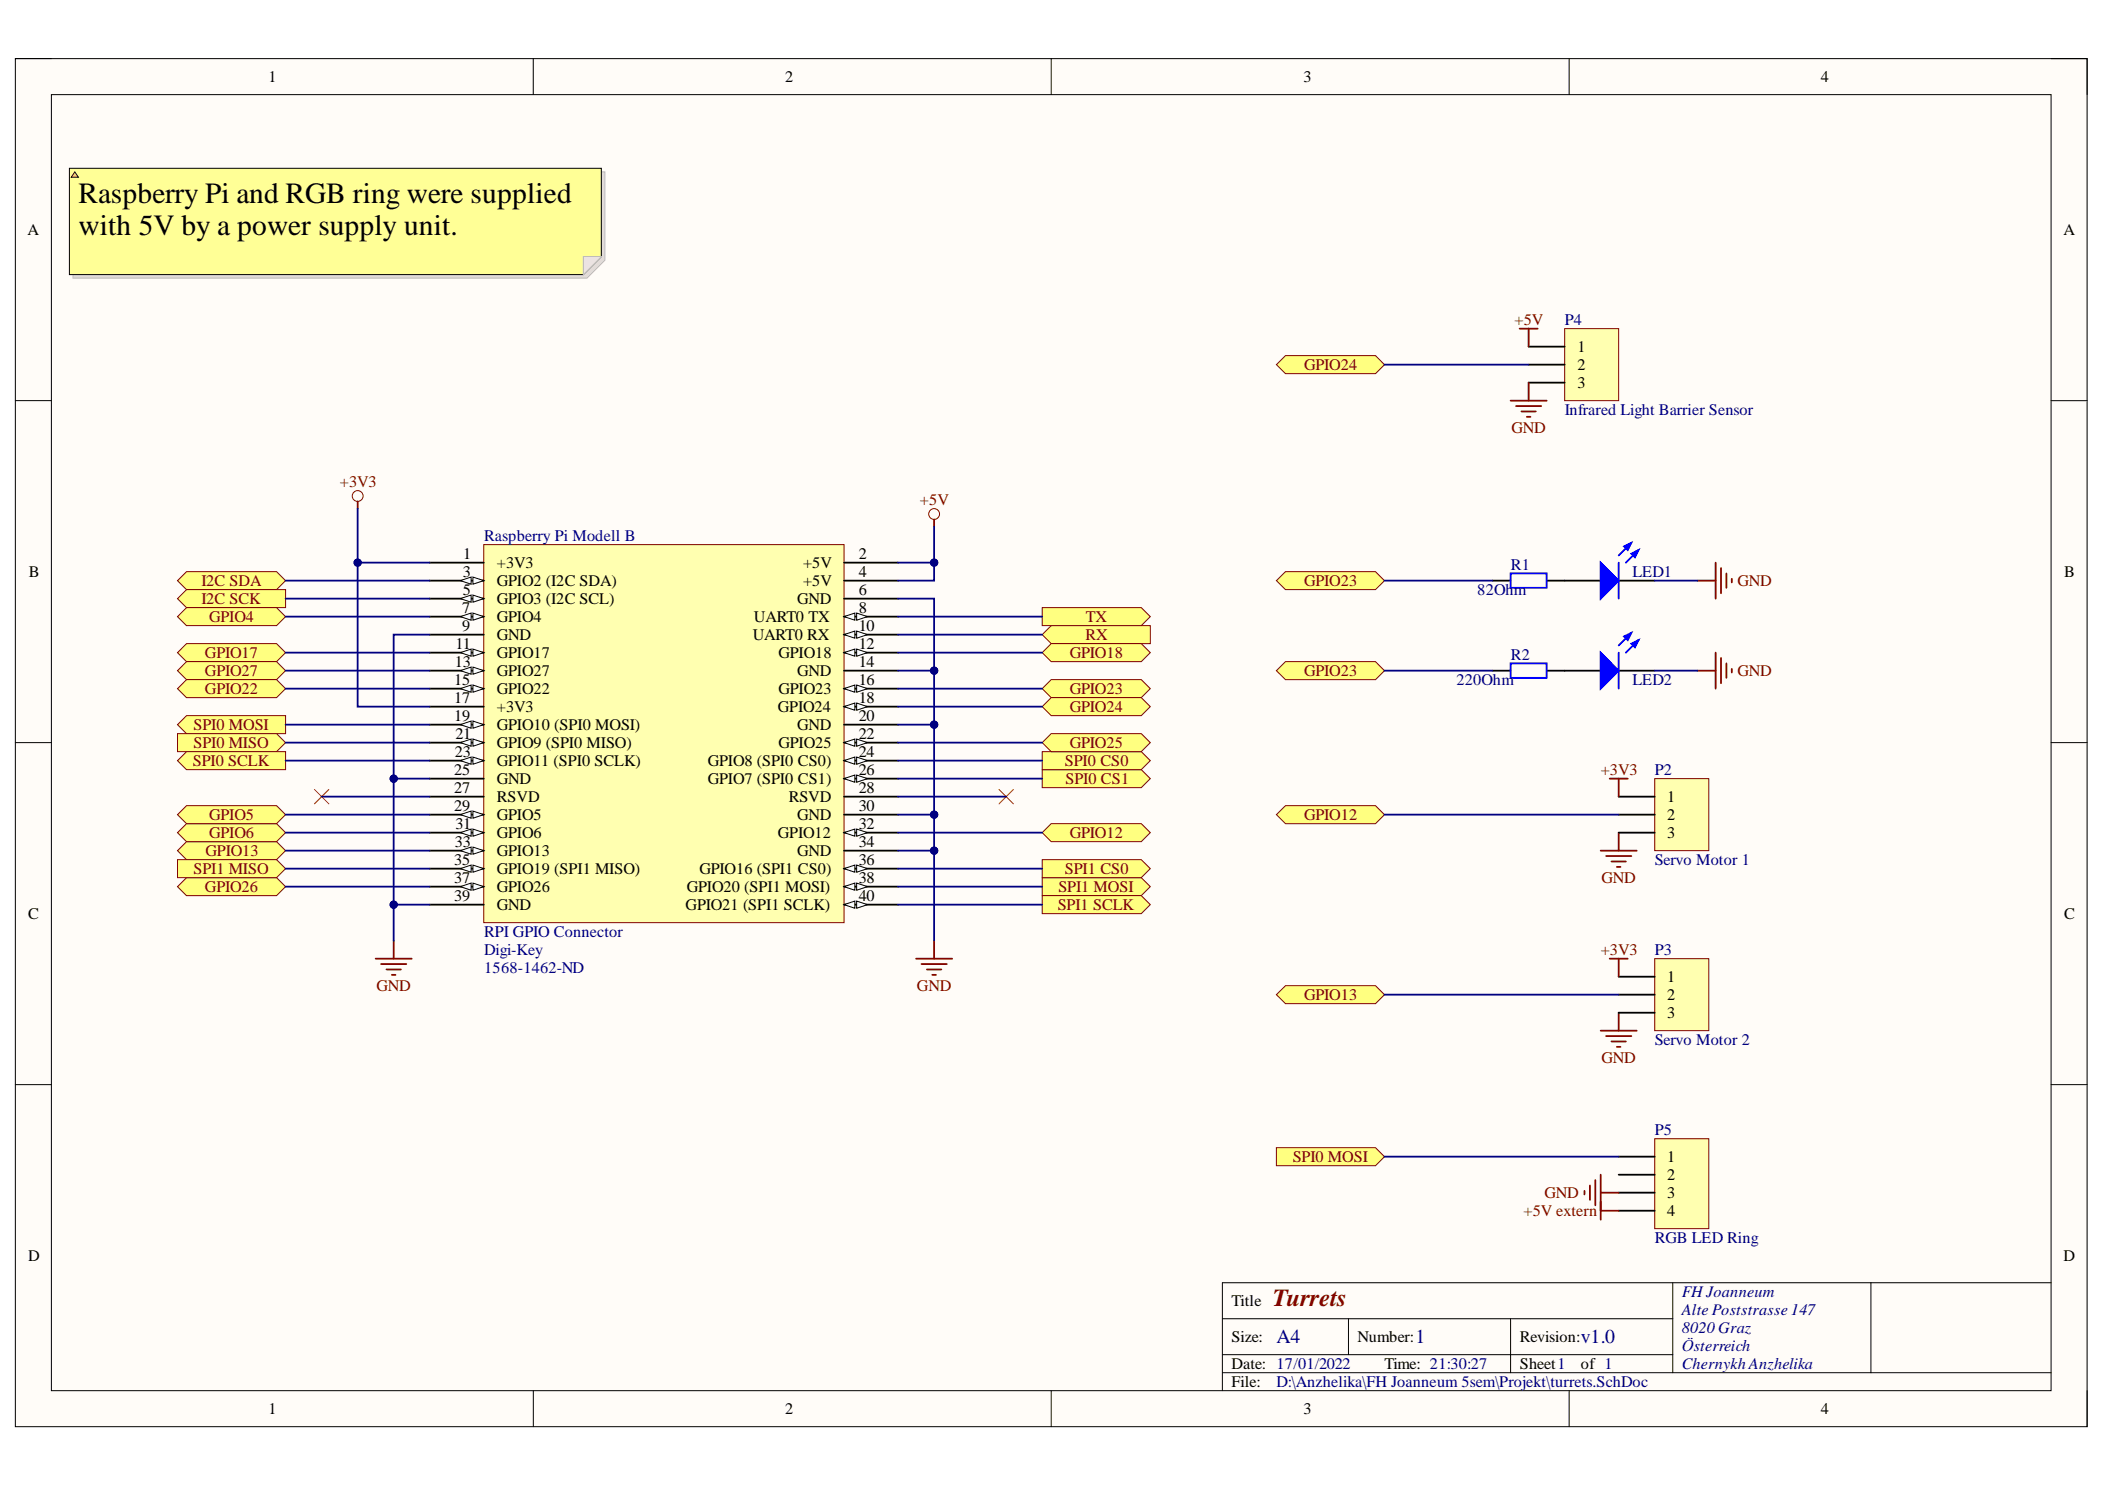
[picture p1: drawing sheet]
<svg xmlns="http://www.w3.org/2000/svg" width="297mm" height="210mm" viewBox="0 0 297 210" stroke-linecap="round" stroke-linejoin="round" font-family="sans-serif">
<path d="M2.2 8.3h292.3v193h-292.3z" fill-rule="evenodd" fill="#fffcf8"/>
<path d="M2.2 8.3h292.3v193h-292.3z" fill="none" stroke="#000" stroke-width=".14"/>
<path d="M7.3 13.3h282.1v182.9h-282.1z" fill-rule="evenodd" fill="#fffcf8"/>
<g fill="none" stroke="#000" stroke-width=".14">
<path d="M2.2 8.3h5.1M7.3 13.3h282.1v182.9h-282.1zM75.3 8.3v5M148.3 8.3v5M221.4 8.3v5M289.4 8.3h5.1v5M2.2 56.5h5.1M289.4 56.5h5.1M2.2 104.8h5.1M289.4 104.8h5.1M2.2 153h5.1M289.4 153h5.1"/>
<path d="M75.3 196.2v5.1M148.3 196.2v5.1M172.5 186h63.5M172.5 193.6h116.9M172.5 191.1h63.5M190.3 186v5.1M213.2 186v7.6M221.4 196.2v5.1M236 180.9v12.7M264 180.9v12.7M289.4 180.9h-116.9v15.3M294.5 196.2v5.1"/>
</g>
<path d="M220.8 81.9h5.1M228.4 81.9h5.1" fill="none" stroke="#000" stroke-width=".25"/>
<path d="M225.9 79.4l2.5 2.5-2.5 2.6z" fill="#00f"/>
<path d="M225.9 79.4l2.5 2.5-2.5 2.6zM230.2 76.6l-1.8 1.8M231.2 77.6l-1.8 1.8" fill="none" stroke="#00f" stroke-width=".25"/>
<path d="M230.2 78.1l1-.5-.5 1z" fill="#00f"/>
<path d="M230.2 78.1l1-.5-.5 1z" fill="none" stroke="#00f" stroke-width=".25"/>
<path d="M229.2 77.1l1-.5-.5 1z" fill="#00f"/>
<path d="M228.4 79.4v5.1M229.2 77.1l1-.5-.5 1z" fill="none" stroke="#00f" stroke-width=".25"/>
<path d="M220.8 94.6h5.1M228.4 94.6h5.1" fill="none" stroke="#000" stroke-width=".25"/>
<path d="M225.9 92.1l2.5 2.5-2.5 2.5z" fill="#00f"/>
<path d="M225.9 92.1l2.5 2.5-2.5 2.5zM230.2 89.3l-1.8 1.8M231.2 90.3l-1.8 1.8" fill="none" stroke="#00f" stroke-width=".25"/>
<path d="M230.2 90.8l1-.5-.5 1z" fill="#00f"/>
<path d="M230.2 90.8l1-.5-.5 1z" fill="none" stroke="#00f" stroke-width=".25"/>
<path d="M229.2 89.8l1-.5-.5 1z" fill="#00f"/>
<path d="M213.2 93.6h5v2h-5zM213.2 80.9h5v2h-5zM228.4 92.1v5M229.2 89.8l1-.5-.5 1z" fill="none" stroke="#00f" stroke-width=".25"/>
<path d="M210.6 94.6h2.6M210.6 81.9h2.6M218.2 94.6h2.6M218.2 81.9h2.6" fill="none" stroke="#000" stroke-width=".25"/>
<path d="M220.8 46.4h7.6v10.1h-7.6z" fill-rule="evenodd" fill="#ffffb0"/>
<path d="M220.8 46.4h7.6v10.1h-7.6z" fill="none" stroke="#800000" stroke-width=".14"/>
<path d="M215.7 48.9h5.1M215.7 51.4h5.1M215.7 54h5.1" fill="none" stroke="#000" stroke-width=".25"/>
<g fill="none" stroke="#800000" stroke-width=".25">
<path d="M213.2 56.5h5M213.9 57.3h3.6M214.4 46.4h2.6M214.7 58h2M215.5 58.8h.5M215.7 46.4v2.5M215.7 54v2.5M242.1 79.4v5.1M239.5 94.6h2.6M239.5 81.9h2.6M242.1 92.1v5M242.9 80.1v3.6"/>
<path d="M242.9 92.8v3.6M243.6 80.9v2M243.6 93.6v2M244.4 81.7v.5M244.4 94.4v.5M225.9 120h5.1M228.4 117.5v2.5M226.6 120.8h3.6M227.4 121.5h2M228.2 122.3h.5M225.9 145.4h5.1M226.6 146.2h3.6"/>
<path d="M227.4 146.9h2M228.2 147.7h.5M228.4 142.9v2.5"/>
</g>
<path d="M233.5 81.9h6" fill="none" stroke="#000080" stroke-width=".25"/>
<path d="M233.5 109.8h7.6v10.2h-7.6z" fill-rule="evenodd" fill="#ffffb0"/>
<path d="M233.5 109.8h7.6v10.2h-7.6z" fill="none" stroke="#800000" stroke-width=".14"/>
<path d="M228.4 112.4h5.1M228.4 114.9h5.1M228.4 117.5h5.1" fill="none" stroke="#000" stroke-width=".25"/>
<path d="M233.5 135.2h7.6v10.2h-7.6z" fill-rule="evenodd" fill="#ffffb0"/>
<path d="M233.5 135.2h7.6v10.2h-7.6z" fill="none" stroke="#800000" stroke-width=".14"/>
<path d="M228.4 137.8h5.1M228.4 140.3h5.1M228.4 142.9h5.1" fill="none" stroke="#000" stroke-width=".25"/>
<path d="M227.1 109.8h2.6M228.4 109.8v2.6M227.1 135.2h2.6M228.4 135.2v2.6" fill="none" stroke="#800000" stroke-width=".25"/>
<path d="M233.5 94.6h6" fill="none" stroke="#000080" stroke-width=".25"/>
<path d="M233.5 160.6h7.6v12.7h-7.6z" fill-rule="evenodd" fill="#ffffb0"/>
<path d="M233.5 160.6h7.6v12.7h-7.6z" fill="none" stroke="#800000" stroke-width=".14"/>
<path d="M228.4 163.2h5.1M228.4 165.7h5.1M228.4 168.2h5.1M228.4 170.8h5.1" fill="none" stroke="#000" stroke-width=".25"/>
<path d="M223.6 168v.5M224.4 167.2v2.1M225.1 166.5v3.5M225.9 165.7v6.4M225.9 168.2h2.5M225.9 170.8h2.5" fill="none" stroke="#800000" stroke-width=".25"/>
<path d="M68.3 76.8h50.8v53.4h-50.8z" fill-rule="evenodd" fill="#ffffb0"/>
<path d="M68.3 76.8h50.8v53.4h-50.8z" fill="none" stroke="#800000" stroke-width=".14"/>
<path d="M119.1 79.4h7.6M60.6 81.9h7.7" fill="none" stroke="#000" stroke-width=".25"/>
<path d="M66.7 81.4l1.6 .5-1.6 .5z" fill="#f8fcff"/>
<path d="M66.7 81.4l1.6 .5-1.6 .5z" fill="none" stroke="#000" stroke-width=".14"/>
<path d="M65 81.9l1.5-.5v1z" fill="#f8fcff"/>
<path d="M65 81.9l1.5-.5v1z" fill="none" stroke="#000" stroke-width=".14"/>
<path d="M60.6 84.4h7.7M119.1 81.9h7.6" fill="none" stroke="#000" stroke-width=".25"/>
<path d="M66.7 83.9l1.6 .5-1.6 .6z" fill="#f8fcff"/>
<path d="M66.7 83.9l1.6 .5-1.6 .6z" fill="none" stroke="#000" stroke-width=".14"/>
<path d="M65 84.4l1.5-.5v1.1z" fill="#f8fcff"/>
<path d="M65 84.4l1.5-.5v1.1z" fill="none" stroke="#000" stroke-width=".14"/>
<path d="M60.6 87h7.7M119.1 84.4h7.6" fill="none" stroke="#000" stroke-width=".25"/>
<path d="M66.7 86.5l1.6 .5-1.6 .5z" fill="#f8fcff"/>
<path d="M66.7 86.5l1.6 .5-1.6 .5z" fill="none" stroke="#000" stroke-width=".14"/>
<path d="M65 87l1.5-.5v1z" fill="#f8fcff"/>
<path d="M65 87l1.5-.5v1z" fill="none" stroke="#000" stroke-width=".14"/>
<path d="M119.1 87h7.6" fill="none" stroke="#000" stroke-width=".25"/>
<path d="M119.1 87l1.5-.5v1z" fill="#f8fcff"/>
<path d="M119.1 87l1.5-.5v1z" fill="none" stroke="#000" stroke-width=".14"/>
<path d="M120.9 86.5l1.5 .5-1.5 .5z" fill="#f8fcff"/>
<path d="M120.9 86.5l1.5 .5-1.5 .5z" fill="none" stroke="#000" stroke-width=".14"/>
<path d="M60.6 89.5h7.7M119.1 89.5h7.6" fill="none" stroke="#000" stroke-width=".25"/>
<path d="M119.1 89.5l1.5-.5v1z" fill="#f8fcff"/>
<path d="M119.1 89.5l1.5-.5v1z" fill="none" stroke="#000" stroke-width=".14"/>
<path d="M120.9 89l1.5 .5-1.5 .5z" fill="#f8fcff"/>
<path d="M120.9 89l1.5 .5-1.5 .5z" fill="none" stroke="#000" stroke-width=".14"/>
<path d="M60.6 92.1h7.7" fill="none" stroke="#000" stroke-width=".25"/>
<path d="M66.7 91.6l1.6 .5-1.6 .5z" fill="#f8fcff"/>
<path d="M66.7 91.6l1.6 .5-1.6 .5z" fill="none" stroke="#000" stroke-width=".14"/>
<path d="M65 92.1l1.5-.5v1z" fill="#f8fcff"/>
<path d="M65 92.1l1.5-.5v1z" fill="none" stroke="#000" stroke-width=".14"/>
<path d="M119.1 92.1h7.6" fill="none" stroke="#000" stroke-width=".25"/>
<path d="M119.1 92.1l1.5-.5v1z" fill="#f8fcff"/>
<path d="M119.1 92.1l1.5-.5v1z" fill="none" stroke="#000" stroke-width=".14"/>
<path d="M120.9 91.6l1.5 .5-1.5 .5z" fill="#f8fcff"/>
<path d="M120.9 91.6l1.5 .5-1.5 .5z" fill="none" stroke="#000" stroke-width=".14"/>
<path d="M60.6 94.6h7.7" fill="none" stroke="#000" stroke-width=".25"/>
<path d="M66.7 94.1l1.6 .5-1.6 .5z" fill="#f8fcff"/>
<path d="M66.7 94.1l1.6 .5-1.6 .5z" fill="none" stroke="#000" stroke-width=".14"/>
<path d="M65 94.6l1.5-.5v1z" fill="#f8fcff"/>
<path d="M65 94.6l1.5-.5v1z" fill="none" stroke="#000" stroke-width=".14"/>
<path d="M60.6 97.1h7.7M119.1 94.6h7.6" fill="none" stroke="#000" stroke-width=".25"/>
<path d="M66.7 96.6l1.6 .5-1.6 .6z" fill="#f8fcff"/>
<path d="M66.7 96.6l1.6 .5-1.6 .6z" fill="none" stroke="#000" stroke-width=".14"/>
<path d="M65 97.1l1.5-.5v1.1z" fill="#f8fcff"/>
<path d="M65 97.1l1.5-.5v1.1z" fill="none" stroke="#000" stroke-width=".14"/>
<path d="M119.1 97.1h7.6" fill="none" stroke="#000" stroke-width=".25"/>
<path d="M119.1 97.1l1.5-.5v1.1z" fill="#f8fcff"/>
<path d="M119.1 97.1l1.5-.5v1.1z" fill="none" stroke="#000" stroke-width=".14"/>
<path d="M120.9 96.6l1.5 .5-1.5 .6z" fill="#f8fcff"/>
<path d="M120.9 96.6l1.5 .5-1.5 .6z" fill="none" stroke="#000" stroke-width=".14"/>
<path d="M60.6 99.7h7.7M119.1 99.7h7.6" fill="none" stroke="#000" stroke-width=".25"/>
<path d="M119.1 99.7l1.5-.5v1z" fill="#f8fcff"/>
<path d="M119.1 99.7l1.5-.5v1z" fill="none" stroke="#000" stroke-width=".14"/>
<path d="M120.9 99.2l1.5 .5-1.5 .5z" fill="#f8fcff"/>
<path d="M120.9 99.2l1.5 .5-1.5 .5z" fill="none" stroke="#000" stroke-width=".14"/>
<path d="M60.6 102.2h7.7" fill="none" stroke="#000" stroke-width=".25"/>
<path d="M66.7 101.7l1.6 .5-1.6 .5z" fill="#f8fcff"/>
<path d="M66.7 101.7l1.6 .5-1.6 .5z" fill="none" stroke="#000" stroke-width=".14"/>
<path d="M65 102.2l1.5-.5v1z" fill="#f8fcff"/>
<path d="M65 102.2l1.5-.5v1z" fill="none" stroke="#000" stroke-width=".14"/>
<path d="M60.6 104.8h7.7M119.1 102.2h7.6" fill="none" stroke="#000" stroke-width=".25"/>
<path d="M66.7 104.3l1.6 .5-1.6 .5z" fill="#f8fcff"/>
<path d="M66.7 104.3l1.6 .5-1.6 .5z" fill="none" stroke="#000" stroke-width=".14"/>
<path d="M65 104.8l1.5-.5v1z" fill="#f8fcff"/>
<path d="M65 104.8l1.5-.5v1z" fill="none" stroke="#000" stroke-width=".14"/>
<path d="M119.1 104.8h7.6" fill="none" stroke="#000" stroke-width=".25"/>
<path d="M119.1 104.8l1.5-.5v1z" fill="#f8fcff"/>
<path d="M119.1 104.8l1.5-.5v1z" fill="none" stroke="#000" stroke-width=".14"/>
<path d="M120.9 104.3l1.5 .5-1.5 .5z" fill="#f8fcff"/>
<path d="M120.9 104.3l1.5 .5-1.5 .5z" fill="none" stroke="#000" stroke-width=".14"/>
<path d="M60.6 107.3h7.7" fill="none" stroke="#000" stroke-width=".25"/>
<path d="M66.7 106.8l1.6 .5-1.6 .5z" fill="#f8fcff"/>
<path d="M66.7 106.8l1.6 .5-1.6 .5z" fill="none" stroke="#000" stroke-width=".14"/>
<path d="M65 107.3l1.5-.5v1z" fill="#f8fcff"/>
<path d="M65 107.3l1.5-.5v1z" fill="none" stroke="#000" stroke-width=".14"/>
<path d="M119.1 107.3h7.6" fill="none" stroke="#000" stroke-width=".25"/>
<path d="M119.1 107.3l1.5-.5v1z" fill="#f8fcff"/>
<path d="M119.1 107.3l1.5-.5v1z" fill="none" stroke="#000" stroke-width=".14"/>
<path d="M120.9 106.8l1.5 .5-1.5 .5z" fill="#f8fcff"/>
<path d="M120.9 106.8l1.5 .5-1.5 .5z" fill="none" stroke="#000" stroke-width=".14"/>
<path d="M60.6 109.8h7.7M119.1 109.8h7.6" fill="none" stroke="#000" stroke-width=".25"/>
<path d="M119.1 109.8l1.5-.5v1z" fill="#f8fcff"/>
<path d="M119.1 109.8l1.5-.5v1z" fill="none" stroke="#000" stroke-width=".14"/>
<path d="M120.9 109.3l1.5 .5-1.5 .5z" fill="#f8fcff"/>
<path d="M120.9 109.3l1.5 .5-1.5 .5z" fill="none" stroke="#000" stroke-width=".14"/>
<path d="M60.6 112.4h7.7M60.6 114.9h7.7M119.1 112.4h7.6" fill="none" stroke="#000" stroke-width=".25"/>
<path d="M66.7 114.4l1.6 .5-1.6 .5z" fill="#f8fcff"/>
<path d="M66.7 114.4l1.6 .5-1.6 .5z" fill="none" stroke="#000" stroke-width=".14"/>
<path d="M65 114.9l1.5-.5v1z" fill="#f8fcff"/>
<path d="M65 114.9l1.5-.5v1z" fill="none" stroke="#000" stroke-width=".14"/>
<path d="M60.6 117.5h7.7M119.1 114.9h7.6" fill="none" stroke="#000" stroke-width=".25"/>
<path d="M66.7 116.9l1.6 .6-1.6 .5z" fill="#f8fcff"/>
<path d="M66.7 116.9l1.6 .6-1.6 .5z" fill="none" stroke="#000" stroke-width=".14"/>
<path d="M65 117.5l1.5-.6v1.1z" fill="#f8fcff"/>
<path d="M65 117.5l1.5-.6v1.1z" fill="none" stroke="#000" stroke-width=".14"/>
<path d="M119.1 117.5h7.6" fill="none" stroke="#000" stroke-width=".25"/>
<path d="M119.1 117.5l1.5-.6v1.1z" fill="#f8fcff"/>
<path d="M119.1 117.5l1.5-.6v1.1z" fill="none" stroke="#000" stroke-width=".14"/>
<path d="M120.9 116.9l1.5 .6-1.5 .5z" fill="#f8fcff"/>
<path d="M120.9 116.9l1.5 .6-1.5 .5z" fill="none" stroke="#000" stroke-width=".14"/>
<path d="M60.6 120h7.7" fill="none" stroke="#000" stroke-width=".25"/>
<path d="M66.7 119.5l1.6 .5-1.6 .5z" fill="#f8fcff"/>
<path d="M66.7 119.5l1.6 .5-1.6 .5z" fill="none" stroke="#000" stroke-width=".14"/>
<path d="M65 120l1.5-.5v1z" fill="#f8fcff"/>
<path d="M65 120l1.5-.5v1z" fill="none" stroke="#000" stroke-width=".14"/>
<path d="M119.1 120h7.6M60.6 122.5h7.7" fill="none" stroke="#000" stroke-width=".25"/>
<path d="M66.7 122l1.6 .5-1.6 .5z" fill="#f8fcff"/>
<path d="M66.7 122l1.6 .5-1.6 .5z" fill="none" stroke="#000" stroke-width=".14"/>
<path d="M65 122.5l1.5-.5v1z" fill="#f8fcff"/>
<path d="M65 122.5l1.5-.5v1z" fill="none" stroke="#000" stroke-width=".14"/>
<path d="M119.1 122.5h7.6" fill="none" stroke="#000" stroke-width=".25"/>
<path d="M119.1 122.5l1.5-.5v1z" fill="#f8fcff"/>
<path d="M119.1 122.5l1.5-.5v1z" fill="none" stroke="#000" stroke-width=".14"/>
<path d="M120.9 122l1.5 .5-1.5 .5z" fill="#f8fcff"/>
<path d="M120.9 122l1.5 .5-1.5 .5z" fill="none" stroke="#000" stroke-width=".14"/>
<path d="M60.6 125.1h7.7" fill="none" stroke="#000" stroke-width=".25"/>
<path d="M66.7 124.6l1.6 .5-1.6 .5z" fill="#f8fcff"/>
<path d="M66.7 124.6l1.6 .5-1.6 .5z" fill="none" stroke="#000" stroke-width=".14"/>
<path d="M65 125.1l1.5-.5v1z" fill="#f8fcff"/>
<path d="M65 125.1l1.5-.5v1z" fill="none" stroke="#000" stroke-width=".14"/>
<path d="M119.1 125.1h7.6" fill="none" stroke="#000" stroke-width=".25"/>
<path d="M119.1 125.1l1.5-.5v1z" fill="#f8fcff"/>
<path d="M119.1 125.1l1.5-.5v1z" fill="none" stroke="#000" stroke-width=".14"/>
<path d="M120.9 124.6l1.5 .5-1.5 .5z" fill="#f8fcff"/>
<path d="M120.9 124.6l1.5 .5-1.5 .5z" fill="none" stroke="#000" stroke-width=".14"/>
<path d="M60.6 127.6h7.7M119.1 127.6h7.6" fill="none" stroke="#000" stroke-width=".25"/>
<path d="M119.1 127.6l1.5-.5v1z" fill="#f8fcff"/>
<path d="M119.1 127.6l1.5-.5v1z" fill="none" stroke="#000" stroke-width=".14"/>
<path d="M120.9 127.1l1.5 .5-1.5 .5z" fill="#f8fcff"/>
<path d="M120.9 127.1l1.5 .5-1.5 .5z" fill="none" stroke="#000" stroke-width=".14"/>
<path d="M60.6 79.4h7.7" fill="none" stroke="#000" stroke-width=".25"/>
<g fill="none" stroke="#800000" stroke-width=".14">
<circle cx="50.5" cy="70" r=".76"/>
<circle cx="131.8" cy="72.5" r=".76"/>
</g>
<path d="M50.5 70.7v1M131.8 73.3v1M53 135.2h5.1M53.8 136h3.5M54.5 136.8h2.1M55.3 137.5h.5M55.6 132.7v2.5M129.3 135.2h5.1M130 136h3.6M130.8 136.8h2M131.6 137.5h.5M131.8 132.7v2.5" fill="none" stroke="#800000" stroke-width=".25"/>
<path d="M44.4 111.4l2 2M46.4 111.4l-2 2M141 111.4l2 2M143 111.4l-2 2" fill="none" stroke="#f00" stroke-width=".14"/>
<path d="M25 81.9l1.3-1.3h12.7l1.3 1.3-1.3 1.3h-12.7z" fill-rule="evenodd" fill="#ffff80"/>
<path d="M25 81.9l1.3-1.3h12.7l1.3 1.3-1.3 1.3h-12.7z" fill="none" stroke="#800000" stroke-width=".14"/>
<path d="M26.3 83.2h14v2.5h-14l-1.3-1.3z" fill-rule="evenodd" fill="#ffff80"/>
<path d="M26.3 83.2h14v2.5h-14l-1.3-1.3z" fill="none" stroke="#800000" stroke-width=".14"/>
<path d="M26.3 85.7h12.7l1.3 1.3-1.3 1.3h-12.7l-1.3-1.3z" fill-rule="evenodd" fill="#ffff80"/>
<path d="M26.3 85.7h12.7l1.3 1.3-1.3 1.3h-12.7l-1.3-1.3z" fill="none" stroke="#800000" stroke-width=".14"/>
<path d="M26.3 90.8h12.7l1.3 1.3-1.3 1.2h-12.7l-1.3-1.2z" fill-rule="evenodd" fill="#ffff80"/>
<path d="M26.3 90.8h12.7l1.3 1.3-1.3 1.2h-12.7l-1.3-1.2z" fill="none" stroke="#800000" stroke-width=".14"/>
<path d="M26.3 93.3h12.7l1.3 1.3-1.3 1.3h-12.7l-1.3-1.3z" fill-rule="evenodd" fill="#ffff80"/>
<path d="M26.3 93.3h12.7l1.3 1.3-1.3 1.3h-12.7l-1.3-1.3z" fill="none" stroke="#800000" stroke-width=".14"/>
<path d="M26.3 95.9h12.7l1.3 1.2-1.3 1.3h-12.7l-1.3-1.3z" fill-rule="evenodd" fill="#ffff80"/>
<path d="M26.3 95.9h12.7l1.3 1.2-1.3 1.3h-12.7l-1.3-1.3z" fill="none" stroke="#800000" stroke-width=".14"/>
<path d="M26.3 101h14v2.5h-14l-1.3-1.3z" fill-rule="evenodd" fill="#ffff80"/>
<path d="M26.3 101h14v2.5h-14l-1.3-1.3z" fill="none" stroke="#800000" stroke-width=".14"/>
<path d="M25 103.5h14l1.3 1.3-1.3 1.2h-14z" fill-rule="evenodd" fill="#ffff80"/>
<path d="M25 103.5h14l1.3 1.3-1.3 1.2h-14z" fill="none" stroke="#800000" stroke-width=".14"/>
<path d="M25 107.3l1.3-1.3h14v2.6h-14z" fill-rule="evenodd" fill="#ffff80"/>
<path d="M25 107.3l1.3-1.3h14v2.6h-14z" fill="none" stroke="#800000" stroke-width=".14"/>
<path d="M25 125.1l1.3-1.3h12.7l1.3 1.3-1.3 1.2h-12.7z" fill-rule="evenodd" fill="#ffff80"/>
<path d="M25 125.1l1.3-1.3h12.7l1.3 1.3-1.3 1.2h-12.7z" fill="none" stroke="#800000" stroke-width=".14"/>
<path d="M25 120l1.3-1.3h12.7l1.3 1.3-1.3 1.3h-12.7z" fill-rule="evenodd" fill="#ffff80"/>
<path d="M25 120l1.3-1.3h12.7l1.3 1.3-1.3 1.3h-12.7z" fill="none" stroke="#800000" stroke-width=".14"/>
<path d="M25 117.5l1.3-1.3h12.7l1.3 1.3-1.3 1.2h-12.7z" fill-rule="evenodd" fill="#ffff80"/>
<path d="M25 117.5l1.3-1.3h12.7l1.3 1.3-1.3 1.2h-12.7z" fill="none" stroke="#800000" stroke-width=".14"/>
<path d="M25 114.9l1.3-1.3h12.7l1.3 1.3-1.3 1.3h-12.7z" fill-rule="evenodd" fill="#ffff80"/>
<path d="M25 114.9l1.3-1.3h12.7l1.3 1.3-1.3 1.3h-12.7z" fill="none" stroke="#800000" stroke-width=".14"/>
<path d="M25 121.3h14l1.3 1.2-1.3 1.3h-14z" fill-rule="evenodd" fill="#ffff80"/>
<path d="M25 121.3h14l1.3 1.2-1.3 1.3h-14z" fill="none" stroke="#800000" stroke-width=".14"/>
<path d="M147.1 123.8h13.9l1.3 1.3-1.3 1.2h-13.9z" fill-rule="evenodd" fill="#ffff80"/>
<path d="M147.1 123.8h13.9l1.3 1.3-1.3 1.2h-13.9z" fill="none" stroke="#800000" stroke-width=".14"/>
<path d="M147.1 108.6h13.9l1.3 1.2-1.3 1.3h-13.9z" fill-rule="evenodd" fill="#ffff80"/>
<path d="M147.1 108.6h13.9l1.3 1.2-1.3 1.3h-13.9z" fill="none" stroke="#800000" stroke-width=".14"/>
<path d="M147.1 126.3h13.9l1.3 1.3-1.3 1.3h-13.9z" fill-rule="evenodd" fill="#ffff80"/>
<path d="M147.1 126.3h13.9l1.3 1.3-1.3 1.3h-13.9z" fill="none" stroke="#800000" stroke-width=".14"/>
<path d="M147.1 106h13.9l1.3 1.3-1.3 1.3h-13.9z" fill-rule="evenodd" fill="#ffff80"/>
<path d="M147.1 106h13.9l1.3 1.3-1.3 1.3h-13.9z" fill="none" stroke="#800000" stroke-width=".14"/>
<path d="M148.3 88.3h14v2.5h-14l-1.2-1.3z" fill-rule="evenodd" fill="#ffff80"/>
<path d="M148.3 88.3h14v2.5h-14l-1.2-1.3z" fill="none" stroke="#800000" stroke-width=".14"/>
<path d="M147.1 85.7h13.9l1.3 1.3-1.3 1.3h-13.9z" fill-rule="evenodd" fill="#ffff80"/>
<path d="M147.1 85.7h13.9l1.3 1.3-1.3 1.3h-13.9z" fill="none" stroke="#800000" stroke-width=".14"/>
<path d="M148.3 95.9h12.7l1.3 1.2-1.3 1.3h-12.7l-1.2-1.3z" fill-rule="evenodd" fill="#ffff80"/>
<path d="M148.3 95.9h12.7l1.3 1.2-1.3 1.3h-12.7l-1.2-1.3z" fill="none" stroke="#800000" stroke-width=".14"/>
<path d="M148.3 98.4h12.7l1.3 1.3-1.3 1.3h-12.7l-1.2-1.3z" fill-rule="evenodd" fill="#ffff80"/>
<path d="M148.3 98.4h12.7l1.3 1.3-1.3 1.3h-12.7l-1.2-1.3z" fill="none" stroke="#800000" stroke-width=".14"/>
<path d="M147.1 104.8l1.2-1.3h12.7l1.3 1.3-1.3 1.2h-12.7z" fill-rule="evenodd" fill="#ffff80"/>
<path d="M147.1 104.8l1.2-1.3h12.7l1.3 1.3-1.3 1.2h-12.7z" fill="none" stroke="#800000" stroke-width=".14"/>
<path d="M147.1 117.5l1.2-1.3h12.7l1.3 1.3-1.3 1.2h-12.7z" fill-rule="evenodd" fill="#ffff80"/>
<path d="M147.1 117.5l1.2-1.3h12.7l1.3 1.3-1.3 1.2h-12.7z" fill="none" stroke="#800000" stroke-width=".14"/>
<path d="M147.1 121.3h13.9l1.3 1.2-1.3 1.3h-13.9z" fill-rule="evenodd" fill="#ffff80"/>
<path d="M147.1 121.3h13.9l1.3 1.2-1.3 1.3h-13.9z" fill="none" stroke="#800000" stroke-width=".14"/>
<path d="M148.3 90.8h12.7l1.3 1.3-1.3 1.2h-12.7l-1.2-1.2z" fill-rule="evenodd" fill="#ffff80"/>
<path d="M148.3 90.8h12.7l1.3 1.3-1.3 1.2h-12.7l-1.2-1.2z" fill="none" stroke="#800000" stroke-width=".14"/>
<path d="M50.5 71.7v7.7h10.1" fill="none" stroke="#000080" stroke-width=".25"/>
<circle cx="50.5" cy="79.4" r=".51" fill="#000080"/>
<circle cx="50.5" cy="79.4" r=".51" fill="none" stroke="#000080" stroke-width=".14"/>
<path d="M131.8 74.3v5.1h-5.1" fill="none" stroke="#000080" stroke-width=".25"/>
<circle cx="131.8" cy="79.4" r=".51" fill="#000080"/>
<circle cx="131.8" cy="79.4" r=".51" fill="none" stroke="#000080" stroke-width=".14"/>
<path d="M131.8 79.4v2.5h-5.1" fill="none" stroke="#000080" stroke-width=".25"/>
<circle cx="131.8" cy="79.4" r=".51" fill="#000080"/>
<circle cx="131.8" cy="79.4" r=".51" fill="none" stroke="#000080" stroke-width=".14"/>
<path d="M60.6 127.6h-5v5.1" fill="none" stroke="#000080" stroke-width=".25"/>
<circle cx="55.6" cy="127.6" r=".51" fill="#000080"/>
<circle cx="55.6" cy="127.6" r=".51" fill="none" stroke="#000080" stroke-width=".14"/>
<path d="M55.6 109.8h5" fill="none" stroke="#000080" stroke-width=".25"/>
<circle cx="55.6" cy="109.8" r=".51" fill="#000080"/>
<circle cx="55.6" cy="109.8" r=".51" fill="none" stroke="#000080" stroke-width=".14"/>
<path d="M60.6 89.5h-5v38.1" fill="none" stroke="#000080" stroke-width=".25"/>
<circle cx="55.6" cy="109.8" r=".51" fill="#000080"/>
<circle cx="55.6" cy="109.8" r=".51" fill="none" stroke="#000080" stroke-width=".14"/>
<circle cx="55.6" cy="127.6" r=".51" fill="#000080"/>
<circle cx="55.6" cy="127.6" r=".51" fill="none" stroke="#000080" stroke-width=".14"/>
<path d="M126.7 94.6h5.1v38.1" fill="none" stroke="#000080" stroke-width=".25"/>
<circle cx="131.8" cy="94.6" r=".51" fill="#000080"/>
<circle cx="131.8" cy="94.6" r=".51" fill="none" stroke="#000080" stroke-width=".14"/>
<circle cx="131.8" cy="102.2" r=".51" fill="#000080"/>
<circle cx="131.8" cy="102.2" r=".51" fill="none" stroke="#000080" stroke-width=".14"/>
<circle cx="131.8" cy="114.9" r=".51" fill="#000080"/>
<circle cx="131.8" cy="114.9" r=".51" fill="none" stroke="#000080" stroke-width=".14"/>
<circle cx="131.8" cy="120" r=".51" fill="#000080"/>
<circle cx="131.8" cy="120" r=".51" fill="none" stroke="#000080" stroke-width=".14"/>
<path d="M126.7 120h5.1" fill="none" stroke="#000080" stroke-width=".25"/>
<circle cx="131.8" cy="120" r=".51" fill="#000080"/>
<circle cx="131.8" cy="120" r=".51" fill="none" stroke="#000080" stroke-width=".14"/>
<path d="M126.7 114.9h5.1" fill="none" stroke="#000080" stroke-width=".25"/>
<circle cx="131.8" cy="114.9" r=".51" fill="#000080"/>
<circle cx="131.8" cy="114.9" r=".51" fill="none" stroke="#000080" stroke-width=".14"/>
<path d="M126.7 102.2h5.1" fill="none" stroke="#000080" stroke-width=".25"/>
<circle cx="131.8" cy="102.2" r=".51" fill="#000080"/>
<circle cx="131.8" cy="102.2" r=".51" fill="none" stroke="#000080" stroke-width=".14"/>
<path d="M50.5 79.4v20.3h10.1M40.3 81.9h20.3M40.3 84.4h20.3M40.3 87h20.3M40.3 92.1h20.3M40.3 94.6h20.3M40.3 97.1h20.3" fill="none" stroke="#000080" stroke-width=".25"/>
<circle cx="50.5" cy="79.4" r=".51" fill="#000080"/>
<circle cx="50.5" cy="79.4" r=".51" fill="none" stroke="#000080" stroke-width=".14"/>
<g fill="none" stroke="#000080" stroke-width=".25">
<path d="M126.7 84.4h5.1v10.2M126.7 99.7h20.4M126.7 97.1h20.4M126.7 92.1h20.4M126.7 89.5h20.4M126.7 87h20.4M40.3 102.2h20.3M40.3 104.8h20.3M40.3 107.3h20.3M40.3 114.9h20.3M40.3 117.5h20.3M40.3 120h20.3"/>
<path d="M45.4 112.4h15.2M126.7 104.8h20.4M126.7 107.3h20.4M126.7 112.4h15.3M126.7 117.5h20.4M126.7 109.8h20.4M40.3 122.5h20.3M40.3 125.1h20.3M126.7 122.5h20.4M126.7 125.1h20.4M126.7 127.6h20.4"/>
</g>
<circle cx="131.8" cy="94.6" r=".51" fill="#000080"/>
<circle cx="131.8" cy="94.6" r=".51" fill="none" stroke="#000080" stroke-width=".14"/>
<path d="M180.1 51.4l1.3-1.2h12.7l1.3 1.2-1.3 1.3h-12.7z" fill-rule="evenodd" fill="#ffff80"/>
<path d="M180.1 51.4l1.3-1.2h12.7l1.3 1.2-1.3 1.3h-12.7z" fill="none" stroke="#800000" stroke-width=".14"/>
<path d="M180.1 81.9l1.3-1.3h12.7l1.3 1.3-1.3 1.3h-12.7z" fill-rule="evenodd" fill="#ffff80"/>
<path d="M180.1 81.9l1.3-1.3h12.7l1.3 1.3-1.3 1.3h-12.7z" fill="none" stroke="#800000" stroke-width=".14"/>
<path d="M180.1 94.6l1.3-1.3h12.7l1.3 1.3-1.3 1.3h-12.7z" fill-rule="evenodd" fill="#ffff80"/>
<path d="M180.1 94.6l1.3-1.3h12.7l1.3 1.3-1.3 1.3h-12.7z" fill="none" stroke="#800000" stroke-width=".14"/>
<path d="M180.1 114.9l1.3-1.3h12.7l1.3 1.3-1.3 1.3h-12.7z" fill-rule="evenodd" fill="#ffff80"/>
<path d="M180.1 114.9l1.3-1.3h12.7l1.3 1.3-1.3 1.3h-12.7z" fill="none" stroke="#800000" stroke-width=".14"/>
<path d="M180.1 140.3l1.3-1.3h12.7l1.3 1.3-1.3 1.3h-12.7z" fill-rule="evenodd" fill="#ffff80"/>
<path d="M180.1 140.3l1.3-1.3h12.7l1.3 1.3-1.3 1.3h-12.7z" fill="none" stroke="#800000" stroke-width=".14"/>
<path d="M180.1 161.9h14l1.3 1.3-1.3 1.2h-14z" fill-rule="evenodd" fill="#ffff80"/>
<path d="M180.1 161.9h14l1.3 1.3-1.3 1.2h-14z" fill="none" stroke="#800000" stroke-width=".14"/>
<path d="M195.4 51.4h20.3M195.4 81.9h15.2M195.4 94.6h15.2M195.4 114.9h33M195.4 140.3h33M195.4 163.2h33" fill="none" stroke="#000080" stroke-width=".25"/>
<path d="M10.3 24.2h75.1v12.5l-2.6 2.5h-72.5z" fill-rule="evenodd" fill="#e0ddd7"/>
<path d="M10.3 24.2h75.1v12.5l-2.6 2.5h-72.5z" fill="none" stroke="#bfbdba" stroke-width=".14"/>
<path d="M9.8 23.7h75.1v12.5l-2.6 2.5h-72.5z" fill-rule="evenodd" fill="#ffff96"/>
<path d="M9.8 23.7h75.1v12.5l-2.6 2.5h-72.5z" fill="none" stroke="#000" stroke-width=".14"/>
<path d="M82.3 36.2h2.6l-2.6 2.5z" fill="#f2f0d8"/>
<path d="M82.3 36.2h2.6l-2.6 2.5z" fill="none" stroke="#bfbdba" stroke-width=".14"/>
<path d="M10.6 24.2l.5 .8h-1.1z" fill="#ffcc78"/>
<path d="M10.6 24.2l.5 .8h-1.1z" fill="none" stroke="#300" stroke-width=".14"/>
<g font-size="4.1">
<text x="11.1" y="28.6">Raspberry Pi and RGB ring were supplied</text>
<text x="11.1" y="33.2">with 5V by a power supply unit.</text>
</g>
<text font-size="3.5" fill="#800000" x="179.6" y="184.3">Turrets</text>
<g font-size="2.8" fill="#000080">
<text x="180.1" y="189.5">A4</text>
<text x="199.8" y="189.5">1</text>
<text x="223.1" y="189.5">v1.0</text>
</g>
<g font-size="2.3">
<text x="37.9" y="11.6">1</text>
<text x="110.8" y="11.6">2</text>
<text x="183.9" y="11.6">3</text>
<text x="256.9" y="11.6">4</text>
<text x="3.9" y="33.1">A</text>
<text x="291.2" y="33.1">A</text>
<text x="222.6" y="49.7">1</text>
<text x="222.6" y="52.2">2</text>
<text x="222.6" y="54.7">3</text>
<text x="4.1" y="81.4">B</text>
<text x="65.3" y="81.4">3</text>
<text x="65.3" y="83.9">5</text>
<text x="65.4" y="78.8">1</text>
<text x="70.1" y="82.6">GPIO2 (I2C SDA)</text>
<text x="70.1" y="80.1">+3V3</text>
<text x="113.3" y="80.1">+5V</text>
<text x="113.3" y="82.6">+5V</text>
<text x="121.2" y="78.8">2</text>
<text x="121.2" y="81.4">4</text>
<text x="121.2" y="83.9">6</text>
<text x="291.3" y="81.4">B</text>
<text x="65.2" y="86.4">7</text>
<text x="65.2" y="89">9</text>
<text x="70.1" y="85.2">GPIO3 (I2C SCL)</text>
<text x="70.1" y="87.7">GPIO4</text>
<text x="106.4" y="87.7">UART0 TX</text>
<text x="112.5" y="85.2">GND</text>
<text x="121.2" y="86.4">8</text>
<text x="121.2" y="89">10</text>
<text x="64.2" y="94.1">13</text>
<text x="64.3" y="91.5">11</text>
<text x="70.1" y="90.2">GND</text>
<text x="70.1" y="92.8">GPIO17</text>
<text x="70.1" y="95.4">GPIO27</text>
<text x="106.2" y="90.2">UART0 RX</text>
<text x="109.9" y="92.8">GPIO18</text>
<text x="112.5" y="95.4">GND</text>
<text x="121.2" y="91.5">12</text>
<text x="121.2" y="94.1">14</text>
<text x="64.1" y="96.6">15</text>
<text x="64.1" y="99.2">17</text>
<text x="64.1" y="101.7">19</text>
<text x="70.1" y="97.9">GPIO22</text>
<text x="70.1" y="100.4">+3V3</text>
<text x="109.8" y="100.4">GPIO24</text>
<text x="109.9" y="97.9">GPIO23</text>
<text x="121.2" y="96.6">16</text>
<text x="121.2" y="99.2">18</text>
<text x="121.2" y="101.7">20</text>
<text x="64.2" y="106.8">23</text>
<text x="64.3" y="104.3">21</text>
<text x="70.1" y="103">GPIO10 (SPI0 MOSI)</text>
<text x="70.1" y="105.5">GPIO9 (SPI0 MISO)</text>
<text x="109.9" y="105.5">GPIO25</text>
<text x="112.5" y="103">GND</text>
<text x="121.2" y="104.3">22</text>
<text x="121.2" y="106.8">24</text>
<text x="64.1" y="109.3">25</text>
<text x="64.1" y="111.9">27</text>
<text x="70.1" y="108.1">GPIO11 (SPI0 SCLK)</text>
<text x="70.1" y="110.6">GND</text>
<text x="70.1" y="113.1">RSVD</text>
<text x="99.9" y="108.1">GPIO8 (SPI0 CS0)</text>
<text x="99.9" y="110.6">GPIO7 (SPI0 CS1)</text>
<text x="111.3" y="113.1">RSVD</text>
<text x="121.2" y="109.3">26</text>
<text x="121.2" y="111.9">28</text>
<text x="235.3" y="113.1">1</text>
<text x="64.1" y="114.4">29</text>
<text x="64.2" y="119.5">33</text>
<text x="64.3" y="116.9">31</text>
<text x="70.1" y="115.7">GPIO5</text>
<text x="70.1" y="118.2">GPIO6</text>
<text x="109.8" y="118.2">GPIO12</text>
<text x="112.5" y="115.7">GND</text>
<text x="121.2" y="114.4">30</text>
<text x="121.2" y="116.9">32</text>
<text x="121.2" y="119.5">34</text>
<text x="235.3" y="115.7">2</text>
<text x="235.3" y="118.2">3</text>
<text x="64.1" y="122">35</text>
<text x="64.1" y="124.5">37</text>
<text x="70.1" y="120.7">GPIO13</text>
<text x="70.1" y="123.3">GPIO19 (SPI1 MISO)</text>
<text x="70.1" y="125.8">GPIO26</text>
<text x="96.9" y="125.8">GPIO20 (SPI1 MOSI)</text>
<text x="98.7" y="123.3">GPIO16 (SPI1 CS0)</text>
<text x="112.5" y="120.7">GND</text>
<text x="121.2" y="122">36</text>
<text x="121.2" y="124.5">38</text>
<text x="4" y="129.6">C</text>
<text x="64.1" y="127.1">39</text>
<text x="70.1" y="128.3">GND</text>
<text x="96.7" y="128.3">GPIO21 (SPI1 SCLK)</text>
<text x="121.2" y="127.1">40</text>
<text x="291.3" y="129.6">C</text>
<text x="235.3" y="138.5">1</text>
<text x="235.3" y="141.1">2</text>
<text x="235.3" y="143.6">3</text>
<text x="235.3" y="163.9">1</text>
<text x="235.3" y="166.4">2</text>
<text x="235.3" y="169">3</text>
<text x="235.3" y="171.5">4</text>
<text x="4" y="177.8">D</text>
<text x="291.2" y="177.8">D</text>
<text x="173.8" y="184.3">Title</text>
<text x="173.8" y="189.3">Size:</text>
<text x="191.6" y="189.3">Number:</text>
<text x="214.5" y="189.3">Revision:</text>
<text x="173.8" y="193.1">Date: 17/01/2022</text>
<text x="173.8" y="195.7">File:</text>
<text x="195.4" y="193.1">Time: 21:30:27</text>
<text x="214.5" y="193.1">Sheet1</text>
<text x="223.1" y="193.1">of 1</text>
<text x="37.9" y="199.5">1</text>
<text x="110.8" y="199.5">2</text>
<text x="183.9" y="199.5">3</text>
<text x="256.9" y="199.5">4</text>
</g>
<g font-size="2.3" fill="#800000">
<text x="213.7" y="45.8">+5V</text>
<text x="184" y="52.2">GPIO24</text>
<text x="213.3" y="61.1">GND</text>
<text x="48" y="68.7">+3V3</text>
<text x="129.8" y="71.2">+5V</text>
<text x="28.4" y="82.6">I2C SDA</text>
<text x="184" y="82.6">GPIO23</text>
<text x="245.2" y="82.6">GND</text>
<text x="28.4" y="85.2">I2C SCK</text>
<text x="29.5" y="87.7">GPIO4</text>
<text x="153.2" y="87.7">TX</text>
<text x="28.9" y="92.8">GPIO17</text>
<text x="28.9" y="95.4">GPIO27</text>
<text x="151" y="92.8">GPIO18</text>
<text x="153.2" y="90.2">RX</text>
<text x="184" y="95.4">GPIO23</text>
<text x="245.2" y="95.4">GND</text>
<text x="28.9" y="97.9">GPIO22</text>
<text x="151" y="97.9">GPIO23</text>
<text x="151" y="100.4">GPIO24</text>
<text x="27.3" y="103">SPI0 MOSI</text>
<text x="27.3" y="105.5">SPI0 MISO</text>
<text x="151" y="105.5">GPIO25</text>
<text x="27.2" y="108.1">SPI0 SCLK</text>
<text x="150.3" y="108.1">SPI0 CS0</text>
<text x="150.4" y="110.6">SPI0 CS1</text>
<text x="225.9" y="109.3">+3V3</text>
<text x="29.5" y="118.2">GPIO6</text>
<text x="29.5" y="115.7">GPIO5</text>
<text x="151" y="118.2">GPIO12</text>
<text x="184" y="115.7">GPIO12</text>
<text x="27.3" y="123.3">SPI1 MISO</text>
<text x="28.9" y="125.8">GPIO26</text>
<text x="29" y="120.7">GPIO13</text>
<text x="149.4" y="125.8">SPI1 MOSI</text>
<text x="150.3" y="123.3">SPI1 CS0</text>
<text x="226" y="124.5">GND</text>
<text x="149.3" y="128.3">SPI1 SCLK</text>
<text x="225.9" y="134.7">+3V3</text>
<text x="53.1" y="139.8">GND</text>
<text x="129.4" y="139.8">GND</text>
<text x="184" y="141.1">GPIO13</text>
<text x="226" y="150">GND</text>
<text x="182.4" y="163.9">SPI0 MOSI</text>
<text x="215" y="171.5">+5V extern</text>
<text x="217.9" y="169">GND</text>
</g>
<g font-size="2.3" fill="#000080">
<text x="220.8" y="45.8">P4</text>
<text x="220.8" y="58.5">Infrared Light Barrier Sensor</text>
<text x="68.3" y="76.3">Raspberry Pi Modell B</text>
<text x="208.5" y="84">82Ohm</text>
<text x="213.2" y="80.3">R1</text>
<text x="230.4" y="81.4">LED1</text>
<text x="213.2" y="93.1">R2</text>
<text x="205.5" y="96.6">220Ohm</text>
<text x="230.4" y="96.6">LED2</text>
<text x="233.5" y="109.3">P2</text>
<text x="233.5" y="122">Servo Motor 1</text>
<text x="68.3" y="134.7">Digi-Key</text>
<text x="68.3" y="137.3">1568-1462-ND</text>
<text x="68.3" y="132.1">RPI GPIO Connector</text>
<text x="233.5" y="134.7">P3</text>
<text x="233.5" y="147.4">Servo Motor 2</text>
<text x="233.5" y="160.1">P5</text>
<text x="233.5" y="175.3">RGB LED Ring</text>
<text x="237.3" y="183">FHJoanneum</text>
<text x="237.3" y="185.5">Alte Poststrasse 147</text>
<text x="237.3" y="188.1">8020 Graz</text>
<text x="237.3" y="190.6">Österreich</text>
<text x="180.1" y="195.7">D:\Anzhelika\FH Joanneum 5sem\Projekt\turrets.SchDoc</text>
<text x="237.3" y="193.1">Chernykh Anzhelika</text>
</g>
</svg>
